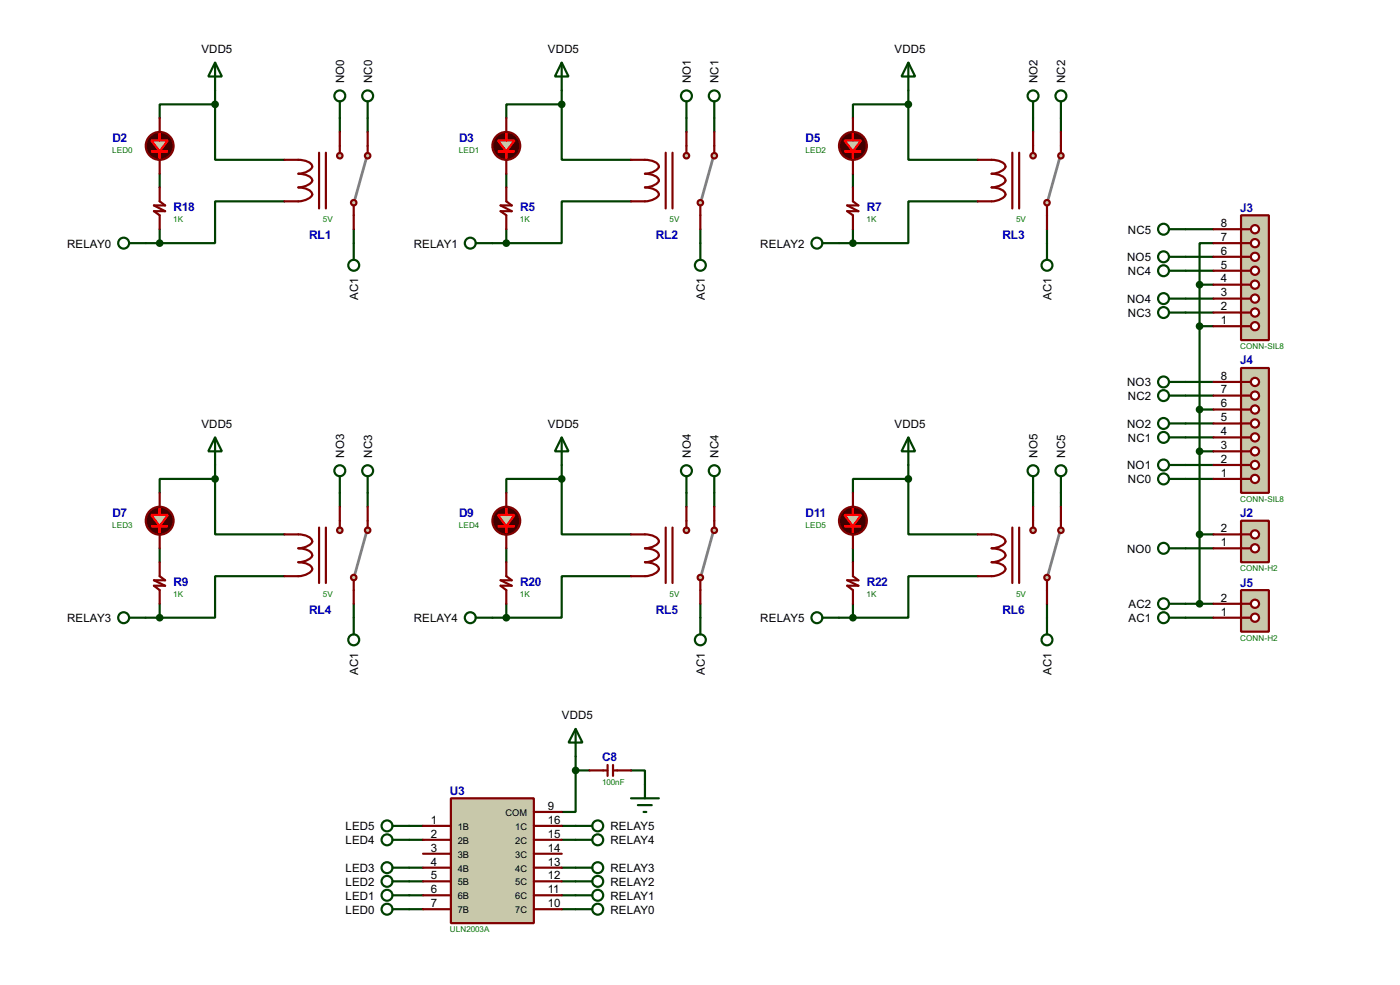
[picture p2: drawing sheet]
<svg xmlns="http://www.w3.org/2000/svg" width="256mm" height="180mm" viewBox="0 0 256 180" stroke-linecap="round" stroke-linejoin="round" font-family="sans-serif">
<g fill="none" stroke="#004000" stroke-width=".4">
<path d="M39.4 19.1v10.2h12.7M39.4 19.1h-10.1v2.5M39.4 16.6v2.5M102.9 19.1v10.2h12.7M102.9 19.1h-10.1v2.5M102.9 16.6v2.5M166.4 19.1v10.2h12.7M166.4 19.1h-10.1v2.5M166.4 16.6v2.5M29.3 31.8v2.5M52.1 36.9h-12.7v7.6h-10.1M62.3 21.6v2.6"/>
<path d="M67.4 21.6v2.6M92.8 31.8v2.5M115.6 36.9h-12.7v7.6h-10.1M125.8 21.6v2.6M130.9 21.6v2.6M156.3 31.8v2.5M179.1 36.9h-12.7v7.6h-10.1M189.3 21.6v2.6M194.4 21.6v2.6M26.7 44.5h2.6M29.3 42v2.5M64.8 42v2.5"/>
<path d="M90.2 44.5h2.6M92.8 42v2.5M128.3 42v2.5M153.7 44.5h2.6M156.3 42v2.5M191.8 42v2.5M217.2 57.2h5.1M217.2 54.7h5.1M217.2 49.6h5.1M217.2 47h5.1M217.2 42h5.1M219.8 52.1v58.4"/>
<path d="M219.8 59.7h2.5M219.8 52.1h2.5M222.3 44.5h-2.5v7.6M217.2 77.5h5.1M217.2 72.4h5.1M217.2 69.9h5.1M219.8 75h2.5M39.4 87.7v10.1h12.7M39.4 87.7h-10.1v2.5M39.4 85.1v2.6M62.3 90.2v2.6M67.4 90.2v2.6"/>
<path d="M102.9 87.7v10.1h12.7M102.9 87.7h-10.1v2.5M102.9 85.1v2.6M125.8 90.2v2.6M130.9 90.2v2.6M166.4 87.7v10.1h12.7M166.4 87.7h-10.1v2.5M166.4 85.1v2.6M189.3 90.2v2.6M194.4 90.2v2.6M217.2 87.7h5.1M217.2 85.1h5.1"/>
<path d="M217.2 80.1h5.1M219.8 82.6h2.5M219.8 97.8h2.5M26.7 113.1h2.6M29.3 100.4v2.5M29.3 110.5v2.6M52.1 105.5h-12.7v7.6h-10.1M64.8 110.5v2.6M90.2 113.1h2.6M92.8 100.4v2.5M92.8 110.5v2.6M115.6 105.5h-12.7v7.6h-10.1"/>
<path d="M128.3 110.5v2.6M153.7 113.1h2.6M156.3 100.4v2.5M156.3 110.5v2.6M179.1 105.5h-12.7v7.6h-10.1M191.8 110.5v2.6M217.2 113.1h5.1M217.2 100.4h5.1M217.2 110.5h5.1M105.5 138.5v2.5M75 151.2h2.5M75 153.7h2.5"/>
<path d="M75 158.8h2.5M102.9 151.2h2.6M102.9 153.7h2.6M102.9 158.8h2.6M105.5 141v7.6h-2.6M105.5 141h2.5M115.6 141h2.6v2.6M75 161.3h2.5M75 163.9h2.5M75 166.4h2.5M102.9 161.3h2.6M102.9 163.9h2.6"/>
<path d="M102.9 166.4h2.6"/>
</g>
<path d="M29.3 34.3v2.6l1 .7h-2.1l2.1 1.1h-2.1l1.1 .7v2.6" fill="none" stroke="#800000" stroke-width=".4"/>
<circle cx="29.2" cy="26.7" r="2.55" fill="#400000" stroke="#800000" stroke-width=".4"/>
<path d="M27.7 25.7h1.6v-1.3v1.3h1.5l-1.5 2h1.5h-3.1h1.6v1.3v-1.3z" fill-rule="evenodd" fill="#c8c8aa" stroke="#f00" stroke-width=".4"/>
<path d="M29.3 21.6v2.6M29.3 29.3v2.5M92.8 34.3v2.6l1 .7h-2.1l2.1 1.1h-2.1l1.1 .7v2.6" fill="none" stroke="#800000" stroke-width=".4"/>
<path d="M39.4 11.5l1.3 2.5h-2.5zM39.4 11.5v5.1" fill="none" stroke="#004000" stroke-width=".4"/>
<circle cx="92.7" cy="26.7" r="2.55" fill="#400000" stroke="#800000" stroke-width=".4"/>
<path d="M91.2 25.7h1.6v-1.3v1.3h1.5l-1.5 2h1.5h-3.1h1.6v1.3v-1.3z" fill-rule="evenodd" fill="#c8c8aa" stroke="#f00" stroke-width=".4"/>
<path d="M92.8 21.6v2.6M92.8 29.3v2.5M156.3 34.3v2.6l1 .7h-2.1l2.1 1.1h-2.1l1.1 .7v2.6" fill="none" stroke="#800000" stroke-width=".4"/>
<path d="M102.9 11.5l1.3 2.5h-2.5zM102.9 11.5v5.1" fill="none" stroke="#004000" stroke-width=".4"/>
<circle cx="156.2" cy="26.7" r="2.55" fill="#400000" stroke="#800000" stroke-width=".4"/>
<path d="M154.7 25.7h1.6v-1.3v1.3h1.5l-1.5 2h1.5h-3.1h1.6v1.3v-1.3z" fill-rule="evenodd" fill="#c8c8aa" stroke="#f00" stroke-width=".4"/>
<path d="M156.3 21.6v2.6M156.3 29.3v2.5M29.3 102.9v2.6l1 .7h-2.1l2.1 1h-2.1l1.1 .8v2.5" fill="none" stroke="#800000" stroke-width=".4"/>
<path d="M166.4 11.5l1.3 2.5h-2.5zM166.4 11.5v5.1" fill="none" stroke="#004000" stroke-width=".4"/>
<circle cx="29.2" cy="95.3" r="2.55" fill="#400000" stroke="#800000" stroke-width=".4"/>
<path d="M27.7 94.3h1.6v-1.3v1.3h1.5l-1.5 2h1.5h-3.1h1.6v1.3v-1.3z" fill-rule="evenodd" fill="#c8c8aa" stroke="#f00" stroke-width=".4"/>
<path d="M29.3 90.2v2.6M29.3 97.8v2.6M92.8 102.9v2.6l1 .7h-2.1l2.1 1h-2.1l1.1 .8v2.5" fill="none" stroke="#800000" stroke-width=".4"/>
<path d="M39.4 80.1l1.3 2.5h-2.5zM39.4 80.1v5" fill="none" stroke="#004000" stroke-width=".4"/>
<circle cx="92.7" cy="95.3" r="2.55" fill="#400000" stroke="#800000" stroke-width=".4"/>
<path d="M91.2 94.3h1.6v-1.3v1.3h1.5l-1.5 2h1.5h-3.1h1.6v1.3v-1.3z" fill-rule="evenodd" fill="#c8c8aa" stroke="#f00" stroke-width=".4"/>
<path d="M92.8 90.2v2.6M92.8 97.8v2.6M156.3 102.9v2.6l1 .7h-2.1l2.1 1h-2.1l1.1 .8v2.5" fill="none" stroke="#800000" stroke-width=".4"/>
<path d="M102.9 80.1l1.3 2.5h-2.5zM102.9 80.1v5" fill="none" stroke="#004000" stroke-width=".4"/>
<circle cx="156.2" cy="95.3" r="2.55" fill="#400000" stroke="#800000" stroke-width=".4"/>
<path d="M154.7 94.3h1.6v-1.3v1.3h1.5l-1.5 2h1.5h-3.1h1.6v1.3v-1.3z" fill-rule="evenodd" fill="#c8c8aa" stroke="#f00" stroke-width=".4"/>
<path d="M156.3 90.2v2.6M156.3 97.8v2.6" fill="none" stroke="#800000" stroke-width=".4"/>
<g fill="none" stroke="#004000" stroke-width=".4">
<path d="M62.3 18.6v3M67.4 18.6v3M125.8 18.6v3M130.9 18.6v3M189.3 18.6v3M194.4 18.6v3M214.2 57.2h3M214.2 77.5h3M214.2 72.4h3M214.2 69.9h3M62.3 87.2v3M67.4 87.2v3"/>
<path d="M125.8 87.2v3M130.9 87.2v3M166.4 80.1l1.3 2.5h-2.5zM166.4 80.1v5M189.3 87.2v3M194.4 87.2v3M214.2 87.7h3M214.2 85.1h3M214.2 80.1h3M214.2 100.4h3"/>
<circle cx="62.2" cy="17.6" r="1"/>
<circle cx="67.3" cy="17.6" r="1"/>
<circle cx="125.7" cy="17.6" r="1"/>
<circle cx="130.8" cy="17.6" r="1"/>
<circle cx="189.2" cy="17.6" r="1"/>
<circle cx="194.3" cy="17.6" r="1"/>
<circle cx="213.1" cy="57.2" r="1"/>
<circle cx="213.1" cy="72.4" r="1"/>
<circle cx="213.1" cy="77.5" r="1"/>
<circle cx="213.1" cy="69.9" r="1"/>
<circle cx="62.2" cy="86.2" r="1"/>
<circle cx="67.3" cy="86.2" r="1"/>
<circle cx="125.7" cy="86.2" r="1"/>
<circle cx="130.8" cy="86.2" r="1"/>
<circle cx="189.2" cy="86.2" r="1"/>
<circle cx="194.3" cy="86.2" r="1"/>
<circle cx="213.1" cy="85.1" r="1"/>
<circle cx="213.1" cy="80.1" r="1"/>
<circle cx="213.1" cy="87.7" r="1"/>
<circle cx="213.1" cy="100.4" r="1"/>
</g>
<path d="M227.4 108h5.1v7.6h-5.1z" fill="#c8c8aa" stroke="#800000" stroke-width=".4"/>
<path d="M227.4 113.1h1.8" fill="none" stroke="#800000" stroke-width=".4"/>
<circle cx="229.9" cy="110.5" r=".75" fill="#feffff" stroke="#800000" stroke-width=".4"/>
<path d="M227.4 110.5h1.8" fill="none" stroke="#800000" stroke-width=".4"/>
<circle cx="229.9" cy="113.1" r=".75" fill="#feffff" stroke="#800000" stroke-width=".4"/>
<path d="M222.3 113.1h5.1M222.3 110.5h5.1M108 141h3.3M111.3 140v2M112.3 140v2M112.3 141h3.3" fill="none" stroke="#800000" stroke-width=".4"/>
<g fill="none" stroke="#004000" stroke-width=".4">
<path d="M23.7 44.5h3M64.8 44.5v3.1M87.2 44.5h3M128.3 44.5v3.1M150.7 44.5h3M191.8 44.5v3.1M214.2 54.7h3M214.2 49.6h3M214.2 47h3M214.2 42h3M23.7 113.1h3M64.8 113.1v3"/>
<path d="M87.2 113.1h3M128.3 113.1v3M150.7 113.1h3M191.8 113.1v3M214.2 113.1h3M214.2 110.5h3M105.5 133.4l1.2 2.5h-2.5zM105.5 133.4v5.1M71.9 158.8h3.1M71.9 153.7h3.1M71.9 151.2h3.1M105.5 158.8h3"/>
<path d="M105.5 153.7h3M105.5 151.2h3M115.6 146.1h5.1M116.9 147.4h2.5M117.9 148.6h.5M118.2 143.6v2.5M71.9 166.4h3.1M71.9 163.9h3.1M71.9 161.3h3.1M105.5 166.4h3M105.5 163.9h3M105.5 161.3h3"/>
<circle cx="22.6" cy="44.5" r="1"/>
<circle cx="64.8" cy="48.6" r="1"/>
<circle cx="86.1" cy="44.5" r="1"/>
<circle cx="128.3" cy="48.6" r="1"/>
<circle cx="149.6" cy="44.5" r="1"/>
<circle cx="191.8" cy="48.6" r="1"/>
<circle cx="213.1" cy="49.6" r="1"/>
<circle cx="213.1" cy="42" r="1"/>
<circle cx="213.1" cy="47" r="1"/>
<circle cx="213.1" cy="54.7" r="1"/>
<circle cx="22.6" cy="113.1" r="1"/>
<circle cx="64.8" cy="117.1" r="1"/>
<circle cx="86.1" cy="113.1" r="1"/>
<circle cx="128.3" cy="117.1" r="1"/>
<circle cx="149.6" cy="113.1" r="1"/>
<circle cx="191.8" cy="117.1" r="1"/>
<circle cx="213.1" cy="113.1" r="1"/>
<circle cx="213.1" cy="110.5" r="1"/>
<circle cx="70.9" cy="153.7" r="1"/>
<circle cx="70.9" cy="151.2" r="1"/>
<circle cx="70.9" cy="158.8" r="1"/>
<circle cx="109.5" cy="158.8" r="1"/>
<circle cx="109.5" cy="151.2" r="1"/>
<circle cx="109.5" cy="153.7" r="1"/>
<circle cx="70.9" cy="163.9" r="1"/>
<circle cx="70.9" cy="161.3" r="1"/>
<circle cx="70.9" cy="166.4" r="1"/>
<circle cx="109.5" cy="161.3" r="1"/>
<circle cx="109.5" cy="166.4" r="1"/>
<circle cx="109.5" cy="163.9" r="1"/>
</g>
<circle cx="105.4" cy="141" r=".5" fill="#004000" stroke="#004000" stroke-width=".4"/>
<path d="M227.4 95.3h5.1v7.6h-5.1z" fill="#c8c8aa" stroke="#800000" stroke-width=".4"/>
<path d="M227.4 100.4h1.8" fill="none" stroke="#800000" stroke-width=".4"/>
<circle cx="229.9" cy="97.8" r=".75" fill="#feffff" stroke="#800000" stroke-width=".4"/>
<path d="M227.4 97.8h1.8" fill="none" stroke="#800000" stroke-width=".4"/>
<circle cx="229.9" cy="100.4" r=".75" fill="#feffff" stroke="#800000" stroke-width=".4"/>
<path d="M222.3 97.8h5.1M222.3 100.4h5.1" fill="none" stroke="#800000" stroke-width=".4"/>
<path d="M227.4 67.4h5.1v22.8h-5.1z" fill="#c8c8aa" stroke="#800000" stroke-width=".4"/>
<path d="M227.4 87.7h1.8" fill="none" stroke="#800000" stroke-width=".4"/>
<circle cx="229.9" cy="87.7" r=".75" fill="#feffff" stroke="#800000" stroke-width=".4"/>
<path d="M227.4 85.1h1.8" fill="none" stroke="#800000" stroke-width=".4"/>
<circle cx="229.9" cy="85.1" r=".75" fill="#feffff" stroke="#800000" stroke-width=".4"/>
<path d="M227.4 82.6h1.8" fill="none" stroke="#800000" stroke-width=".4"/>
<circle cx="229.9" cy="82.6" r=".75" fill="#feffff" stroke="#800000" stroke-width=".4"/>
<path d="M227.4 80.1h1.8" fill="none" stroke="#800000" stroke-width=".4"/>
<circle cx="229.9" cy="80.1" r=".75" fill="#feffff" stroke="#800000" stroke-width=".4"/>
<path d="M227.4 77.5h1.8" fill="none" stroke="#800000" stroke-width=".4"/>
<circle cx="229.9" cy="77.5" r=".75" fill="#feffff" stroke="#800000" stroke-width=".4"/>
<path d="M227.4 75h1.8" fill="none" stroke="#800000" stroke-width=".4"/>
<circle cx="229.9" cy="75" r=".75" fill="#feffff" stroke="#800000" stroke-width=".4"/>
<path d="M227.4 72.4h1.8" fill="none" stroke="#800000" stroke-width=".4"/>
<circle cx="229.9" cy="72.4" r=".75" fill="#feffff" stroke="#800000" stroke-width=".4"/>
<path d="M227.4 69.9h1.8" fill="none" stroke="#800000" stroke-width=".4"/>
<circle cx="229.9" cy="69.9" r=".75" fill="#feffff" stroke="#800000" stroke-width=".4"/>
<path d="M222.3 77.5h5.1M222.3 75h5.1M222.3 72.4h5.1M222.3 69.9h5.1M222.3 87.7h5.1M222.3 85.1h5.1M222.3 82.6h5.1M222.3 80.1h5.1" fill="none" stroke="#800000" stroke-width=".4"/>
<path d="M227.4 39.4h5.1v22.9h-5.1z" fill="#c8c8aa" stroke="#800000" stroke-width=".4"/>
<path d="M227.4 59.7h1.8" fill="none" stroke="#800000" stroke-width=".4"/>
<circle cx="229.9" cy="59.7" r=".75" fill="#feffff" stroke="#800000" stroke-width=".4"/>
<path d="M227.4 57.2h1.8" fill="none" stroke="#800000" stroke-width=".4"/>
<circle cx="229.9" cy="57.2" r=".75" fill="#feffff" stroke="#800000" stroke-width=".4"/>
<path d="M227.4 54.7h1.8" fill="none" stroke="#800000" stroke-width=".4"/>
<circle cx="229.9" cy="54.7" r=".75" fill="#feffff" stroke="#800000" stroke-width=".4"/>
<path d="M227.4 52.1h1.8" fill="none" stroke="#800000" stroke-width=".4"/>
<circle cx="229.9" cy="52.1" r=".75" fill="#feffff" stroke="#800000" stroke-width=".4"/>
<path d="M227.4 49.6h1.8" fill="none" stroke="#800000" stroke-width=".4"/>
<circle cx="229.9" cy="49.6" r=".75" fill="#feffff" stroke="#800000" stroke-width=".4"/>
<path d="M227.4 47h1.8" fill="none" stroke="#800000" stroke-width=".4"/>
<circle cx="229.9" cy="47" r=".75" fill="#feffff" stroke="#800000" stroke-width=".4"/>
<path d="M227.4 44.5h1.8" fill="none" stroke="#800000" stroke-width=".4"/>
<circle cx="229.9" cy="44.5" r=".75" fill="#feffff" stroke="#800000" stroke-width=".4"/>
<path d="M227.4 42h1.8" fill="none" stroke="#800000" stroke-width=".4"/>
<circle cx="229.9" cy="42" r=".75" fill="#feffff" stroke="#800000" stroke-width=".4"/>
<path d="M222.3 59.7h5.1M222.3 57.2h5.1M222.3 54.7h5.1M222.3 52.1h5.1M222.3 49.6h5.1M222.3 47h5.1M222.3 44.5h5.1M222.3 42h5.1" fill="none" stroke="#800000" stroke-width=".4"/>
<g fill="#004000" stroke="#004000" stroke-width=".4">
<circle cx="219.7" cy="82.6" r=".5"/>
<circle cx="219.7" cy="75" r=".5"/>
<circle cx="219.7" cy="59.7" r=".5"/>
<circle cx="219.7" cy="52.1" r=".5"/>
</g>
<path d="M67.1 29l-2 7.4" fill="none" stroke="#808080" stroke-width=".5"/>
<g fill="#c8c8aa" stroke="#800000" stroke-width=".4">
<circle cx="64.8" cy="37.1" r=".5"/>
<circle cx="67.3" cy="28.5" r=".5"/>
</g>
<path d="M67.4 26.7v1.3" fill="none" stroke="#800000" stroke-width=".4"/>
<circle cx="62.2" cy="28.5" r=".5" fill="#c8c8aa" stroke="#800000" stroke-width=".4"/>
<path d="M52.1 29.3a8.7 8.7 0 0 1 4.3 .3 .87 .87 0 0 1 .7 1.2 3.3 3.3 0 0 1-2.4 1 3.3 3.3 0 0 1 2.4 .9l.1 .4a2.75 2.75 0 0 1-2.5 1.2 2.37 2.37 0 0 1 2.5 1.3 2.75 2.75 0 0 1-2.5 1.3h-2.6M58.5 28v10.2M59.7 28v10.2M62.3 24.2v3.8M64.8 37.6v4.4M67.4 24.2v2.5" fill="none" stroke="#800000" stroke-width=".4"/>
<path d="M130.6 29l-2 7.4" fill="none" stroke="#808080" stroke-width=".5"/>
<g fill="#c8c8aa" stroke="#800000" stroke-width=".4">
<circle cx="128.3" cy="37.1" r=".5"/>
<circle cx="130.8" cy="28.5" r=".5"/>
</g>
<path d="M130.9 26.7v1.3" fill="none" stroke="#800000" stroke-width=".4"/>
<circle cx="125.7" cy="28.5" r=".5" fill="#c8c8aa" stroke="#800000" stroke-width=".4"/>
<path d="M115.6 29.3a8.7 8.7 0 0 1 4.3 .3 .87 .87 0 0 1 .7 1.2 3.3 3.3 0 0 1-2.4 1 3.3 3.3 0 0 1 2.4 .9l.1 .4a2.75 2.75 0 0 1-2.5 1.2 2.37 2.37 0 0 1 2.5 1.3 2.75 2.75 0 0 1-2.5 1.3h-2.6M122 28v10.2M123.2 28v10.2M125.8 24.2v3.8M128.3 37.6v4.4M130.9 24.2v2.5" fill="none" stroke="#800000" stroke-width=".4"/>
<path d="M194.1 29l-2 7.4" fill="none" stroke="#808080" stroke-width=".5"/>
<g fill="#c8c8aa" stroke="#800000" stroke-width=".4">
<circle cx="191.8" cy="37.1" r=".5"/>
<circle cx="194.3" cy="28.5" r=".5"/>
</g>
<path d="M194.4 26.7v1.3" fill="none" stroke="#800000" stroke-width=".4"/>
<circle cx="189.2" cy="28.5" r=".5" fill="#c8c8aa" stroke="#800000" stroke-width=".4"/>
<path d="M179.1 29.3a8.7 8.7 0 0 1 4.3 .3 .87 .87 0 0 1 .7 1.2 3.3 3.3 0 0 1-2.4 1 3.3 3.3 0 0 1 2.4 .9l.1 .4a2.75 2.75 0 0 1-2.5 1.2 2.37 2.37 0 0 1 2.5 1.3 2.75 2.75 0 0 1-2.5 1.3h-2.6M185.5 28v10.2M186.7 28v10.2M189.3 24.2v3.8M191.8 37.6v4.4M194.4 24.2v2.5" fill="none" stroke="#800000" stroke-width=".4"/>
<path d="M67.1 97.6l-2 7.4" fill="none" stroke="#808080" stroke-width=".5"/>
<g fill="#c8c8aa" stroke="#800000" stroke-width=".4">
<circle cx="64.8" cy="105.7" r=".5"/>
<circle cx="67.3" cy="97.1" r=".5"/>
</g>
<path d="M67.4 95.3v1.3" fill="none" stroke="#800000" stroke-width=".4"/>
<circle cx="62.2" cy="97.1" r=".5" fill="#c8c8aa" stroke="#800000" stroke-width=".4"/>
<path d="M52.1 97.8a8.1 8.1 0 0 1 4.3 .4 .9 .9 0 0 1 .7 1.2 3.3 3.3 0 0 1-2.4 1 3.2 3.2 0 0 1 2.4 .9l.1 .4a2.75 2.75 0 0 1-2.5 1.2 3.3 3.3 0 0 1 2.4 .9 .9 .9 0 0 1-.7 1.2 7 7 0 0 1-4.3 .5M58.5 96.6v10.1M59.7 96.6v10.1M62.3 92.8v3.8M67.4 92.8v2.5M64.8 106.2v4.3" fill="none" stroke="#800000" stroke-width=".4"/>
<path d="M130.6 97.6l-2 7.4" fill="none" stroke="#808080" stroke-width=".5"/>
<g fill="#c8c8aa" stroke="#800000" stroke-width=".4">
<circle cx="128.3" cy="105.7" r=".5"/>
<circle cx="130.8" cy="97.1" r=".5"/>
</g>
<path d="M130.9 95.3v1.3" fill="none" stroke="#800000" stroke-width=".4"/>
<circle cx="125.7" cy="97.1" r=".5" fill="#c8c8aa" stroke="#800000" stroke-width=".4"/>
<path d="M115.6 97.8a8.1 8.1 0 0 1 4.3 .4 .9 .9 0 0 1 .7 1.2 3.3 3.3 0 0 1-2.4 1 3.2 3.2 0 0 1 2.4 .9l.1 .4a2.75 2.75 0 0 1-2.5 1.2 3.3 3.3 0 0 1 2.4 .9 .9 .9 0 0 1-.7 1.2 7 7 0 0 1-4.3 .5M122 96.6v10.1M123.2 96.6v10.1M125.8 92.8v3.8M130.9 92.8v2.5M128.3 106.2v4.3" fill="none" stroke="#800000" stroke-width=".4"/>
<path d="M194.1 97.6l-2 7.4" fill="none" stroke="#808080" stroke-width=".5"/>
<g fill="#c8c8aa" stroke="#800000" stroke-width=".4">
<circle cx="191.8" cy="105.7" r=".5"/>
<circle cx="194.3" cy="97.1" r=".5"/>
</g>
<path d="M194.4 95.3v1.3" fill="none" stroke="#800000" stroke-width=".4"/>
<circle cx="189.2" cy="97.1" r=".5" fill="#c8c8aa" stroke="#800000" stroke-width=".4"/>
<path d="M179.1 97.8a8.1 8.1 0 0 1 4.3 .4 .9 .9 0 0 1 .7 1.2 3.3 3.3 0 0 1-2.4 1 3.2 3.2 0 0 1 2.4 .9l.1 .4a2.75 2.75 0 0 1-2.5 1.2 3.3 3.3 0 0 1 2.4 .9 .9 .9 0 0 1-.7 1.2 7 7 0 0 1-4.3 .5M185.5 96.6v10.1M186.7 96.6v10.1M189.3 92.8v3.8M194.4 92.8v2.5M191.8 106.2v4.3" fill="none" stroke="#800000" stroke-width=".4"/>
<g fill="#004000" stroke="#004000" stroke-width=".4">
<circle cx="219.7" cy="97.8" r=".5"/>
<circle cx="219.7" cy="110.5" r=".5"/>
<circle cx="29.2" cy="44.5" r=".5"/>
<circle cx="39.4" cy="19.1" r=".5"/>
<circle cx="92.7" cy="44.5" r=".5"/>
<circle cx="102.9" cy="19.1" r=".5"/>
<circle cx="156.2" cy="44.5" r=".5"/>
<circle cx="166.4" cy="19.1" r=".5"/>
<circle cx="29.2" cy="113.1" r=".5"/>
<circle cx="39.4" cy="87.7" r=".5"/>
<circle cx="92.7" cy="113.1" r=".5"/>
<circle cx="102.9" cy="87.7" r=".5"/>
<circle cx="156.2" cy="113.1" r=".5"/>
<circle cx="166.4" cy="87.7" r=".5"/>
</g>
<path d="M82.6 146.1h15.2v22.9h-15.2z" fill="#c8c8aa" stroke="#800000" stroke-width=".4"/>
<g fill="none" stroke="#800000" stroke-width=".4">
<path d="M77.5 151.2h5.1M77.5 153.7h5.1M77.5 156.3h5.1M77.5 158.8h5.1M97.8 151.2h5.1M97.8 153.7h5.1M97.8 156.3h5.1M97.8 158.8h5.1M97.8 148.6h5.1M77.5 161.3h5.1M77.5 163.9h5.1M77.5 166.4h5.1"/>
<path d="M97.8 161.3h5.1M97.8 163.9h5.1M97.8 166.4h5.1"/>
</g>
<g font-size="2.5" fill="#0000c0">
<text x="20.6" y="26">D2</text>
<text x="84.1" y="26">D3</text>
<text x="147.6" y="26">D5</text>
<text x="31.8" y="38.7">R18</text>
<text x="95.3" y="38.7">R5</text>
<text x="158.8" y="38.7">R7</text>
<text x="227.2" y="38.8">J3</text>
<text x="56.6" y="43.8">RL1</text>
<text x="120.1" y="43.8">RL2</text>
<text x="183.6" y="43.8">RL3</text>
<text x="227.2" y="66.7">J4</text>
<text x="20.6" y="94.6">D7</text>
<text x="84.1" y="94.6">D9</text>
<text x="147.6" y="94.6">D11</text>
<text x="227.2" y="94.7">J2</text>
<text x="31.8" y="107.3">R9</text>
<text x="95.3" y="107.3">R20</text>
<text x="158.8" y="107.3">R22</text>
<text x="227.2" y="107.4">J5</text>
<text x="56.6" y="112.4">RL4</text>
<text x="120.1" y="112.4">RL5</text>
<text x="183.6" y="112.4">RL6</text>
<text x="110.3" y="139.4">C8</text>
<text x="82.4" y="145.5">U3</text>
</g>
<g font-size="2.4">
<text x="36.9" y="9.7">VDD5</text>
<text x="100.4" y="9.7">VDD5</text>
<text x="163.9" y="9.7">VDD5</text>
<text x="63.1" y="15.2" transform="rotate(-90 63.1 15.2)">NO0</text>
<text x="68.2" y="15.2" transform="rotate(-90 68.2 15.2)">NC0</text>
<text x="126.6" y="15.2" transform="rotate(-90 126.6 15.2)">NO1</text>
<text x="131.6" y="15.2" transform="rotate(-90 131.6 15.2)">NC1</text>
<text x="190.1" y="15.2" transform="rotate(-90 190.1 15.2)">NO2</text>
<text x="195.2" y="15.2" transform="rotate(-90 195.2 15.2)">NC2</text>
<text x="223.7" y="41.6">8</text>
<text x="12.3" y="45.3">RELAY0</text>
<text x="75.8" y="45.3">RELAY1</text>
<text x="139.3" y="45.3">RELAY2</text>
<text x="206.5" y="47.8">NO5</text>
<text x="206.6" y="42.7">NC5</text>
<text x="223.7" y="46.6">6</text>
<text x="223.7" y="44.1">7</text>
<text x="206.6" y="50.4">NC4</text>
<text x="223.7" y="51.7">4</text>
<text x="223.7" y="49.2">5</text>
<text x="65.6" y="55" transform="rotate(-90 65.6 55)">AC1</text>
<text x="129.1" y="55" transform="rotate(-90 129.1 55)">AC1</text>
<text x="192.6" y="55" transform="rotate(-90 192.6 55)">AC1</text>
<text x="206.5" y="55.4">NO4</text>
<text x="206.6" y="58">NC3</text>
<text x="223.7" y="59.3">1</text>
<text x="223.7" y="56.8">2</text>
<text x="223.7" y="54.3">3</text>
<text x="206.5" y="70.7">NO3</text>
<text x="223.7" y="72">7</text>
<text x="223.7" y="69.5">8</text>
<text x="206.6" y="73.2">NC2</text>
<text x="223.7" y="77.1">5</text>
<text x="223.7" y="74.6">6</text>
<text x="36.9" y="78.3">VDD5</text>
<text x="63.1" y="83.8" transform="rotate(-90 63.1 83.8)">NO3</text>
<text x="68.2" y="83.8" transform="rotate(-90 68.2 83.8)">NC3</text>
<text x="100.4" y="78.3">VDD5</text>
<text x="126.6" y="83.8" transform="rotate(-90 126.6 83.8)">NO4</text>
<text x="131.7" y="83.8" transform="rotate(-90 131.7 83.8)">NC4</text>
<text x="163.9" y="78.3">VDD5</text>
<text x="190.1" y="83.8" transform="rotate(-90 190.1 83.8)">NO5</text>
<text x="195.2" y="83.8" transform="rotate(-90 195.2 83.8)">NC5</text>
<text x="206.5" y="78.3">NO2</text>
<text x="206.6" y="80.8">NC1</text>
<text x="223.7" y="82.2">3</text>
<text x="223.7" y="79.7">4</text>
<text x="206.5" y="85.9">NO1</text>
<text x="206.6" y="88.5">NC0</text>
<text x="223.7" y="87.3">1</text>
<text x="223.7" y="84.7">2</text>
<text x="206.5" y="101.2">NO0</text>
<text x="223.7" y="100">1</text>
<text x="223.7" y="97.4">2</text>
<text x="12.3" y="113.9">RELAY3</text>
<text x="75.8" y="113.9">RELAY4</text>
<text x="139.3" y="113.9">RELAY5</text>
<text x="206.7" y="113.9">AC1</text>
<text x="206.7" y="111.3">AC2</text>
<text x="223.7" y="112.7">1</text>
<text x="223.7" y="110.1">2</text>
<text x="65.6" y="123.5" transform="rotate(-90 65.6 123.5)">AC1</text>
<text x="129.1" y="123.5" transform="rotate(-90 129.1 123.5)">AC1</text>
<text x="192.6" y="123.5" transform="rotate(-90 192.6 123.5)">AC1</text>
<text x="102.9" y="131.7">VDD5</text>
<text x="100.4" y="148.2">9</text>
<text x="63.3" y="154.5">LED4</text>
<text x="63.3" y="152">LED5</text>
<text x="78.9" y="150.8">1</text>
<text x="78.9" y="153.3">2</text>
<text x="78.9" y="155.9">3</text>
<text x="100.4" y="150.8">16</text>
<text x="100.4" y="153.3">15</text>
<text x="100.4" y="155.9">14</text>
<text x="111.8" y="154.5">RELAY4</text>
<text x="111.8" y="152">RELAY5</text>
<text x="63.3" y="159.6">LED3</text>
<text x="78.9" y="158.4">4</text>
<text x="78.9" y="160.9">5</text>
<text x="100.4" y="158.4">13</text>
<text x="100.4" y="160.9">12</text>
<text x="111.8" y="159.6">RELAY3</text>
<text x="63.3" y="167.2">LED0</text>
<text x="63.3" y="164.7">LED1</text>
<text x="63.3" y="162.1">LED2</text>
<text x="78.9" y="163.5">6</text>
<text x="78.9" y="166">7</text>
<text x="100.4" y="163.5">11</text>
<text x="100.4" y="166">10</text>
<text x="111.8" y="167.2">RELAY0</text>
<text x="111.8" y="164.7">RELAY1</text>
<text x="111.8" y="162.1">RELAY2</text>
</g>
<g font-size="1.9">
<text x="92.6" y="149.3">COM</text>
<text x="83.9" y="151.9">1B</text>
<text x="83.9" y="154.4">2B</text>
<text x="94.4" y="151.9">1C</text>
<text x="94.4" y="154.4">2C</text>
<text x="83.9" y="157">3B</text>
<text x="83.9" y="159.5">4B</text>
<text x="94.4" y="157">3C</text>
<text x="94.4" y="159.5">4C</text>
<text x="83.9" y="162">5B</text>
<text x="83.9" y="164.6">6B</text>
<text x="83.9" y="167.1">7B</text>
<text x="94.4" y="162">5C</text>
<text x="94.4" y="164.6">6C</text>
<text x="94.4" y="167.1">7C</text>
</g>
<g font-size="1.7" fill="#008000">
<text x="20.6" y="27.9">LED0</text>
<text x="84.1" y="27.9">LED1</text>
<text x="147.6" y="27.9">LED2</text>
<text x="31.8" y="40.7">1K</text>
<text x="59.2" y="40.7">5V</text>
<text x="95.2" y="40.7">1K</text>
<text x="122.7" y="40.7">5V</text>
<text x="158.8" y="40.7">1K</text>
<text x="186.2" y="40.7">5V</text>
<text x="227.2" y="63.9">CONN-SIL8</text>
<text x="227.2" y="91.9">CONN-SIL8</text>
<text x="20.6" y="96.6">LED3</text>
<text x="84.1" y="96.6">LED4</text>
<text x="147.6" y="96.6">LED5</text>
<text x="227.2" y="104.6">CONN-H2</text>
<text x="31.8" y="109.3">1K</text>
<text x="59.2" y="109.3">5V</text>
<text x="95.2" y="109.3">1K</text>
<text x="122.7" y="109.3">5V</text>
<text x="158.8" y="109.3">1K</text>
<text x="186.2" y="109.3">5V</text>
<text x="227.2" y="117.3">CONN-H2</text>
<text x="110.3" y="143.7">100nF</text>
<text x="82.4" y="170.6">ULN2003A</text>
</g>
</svg>
